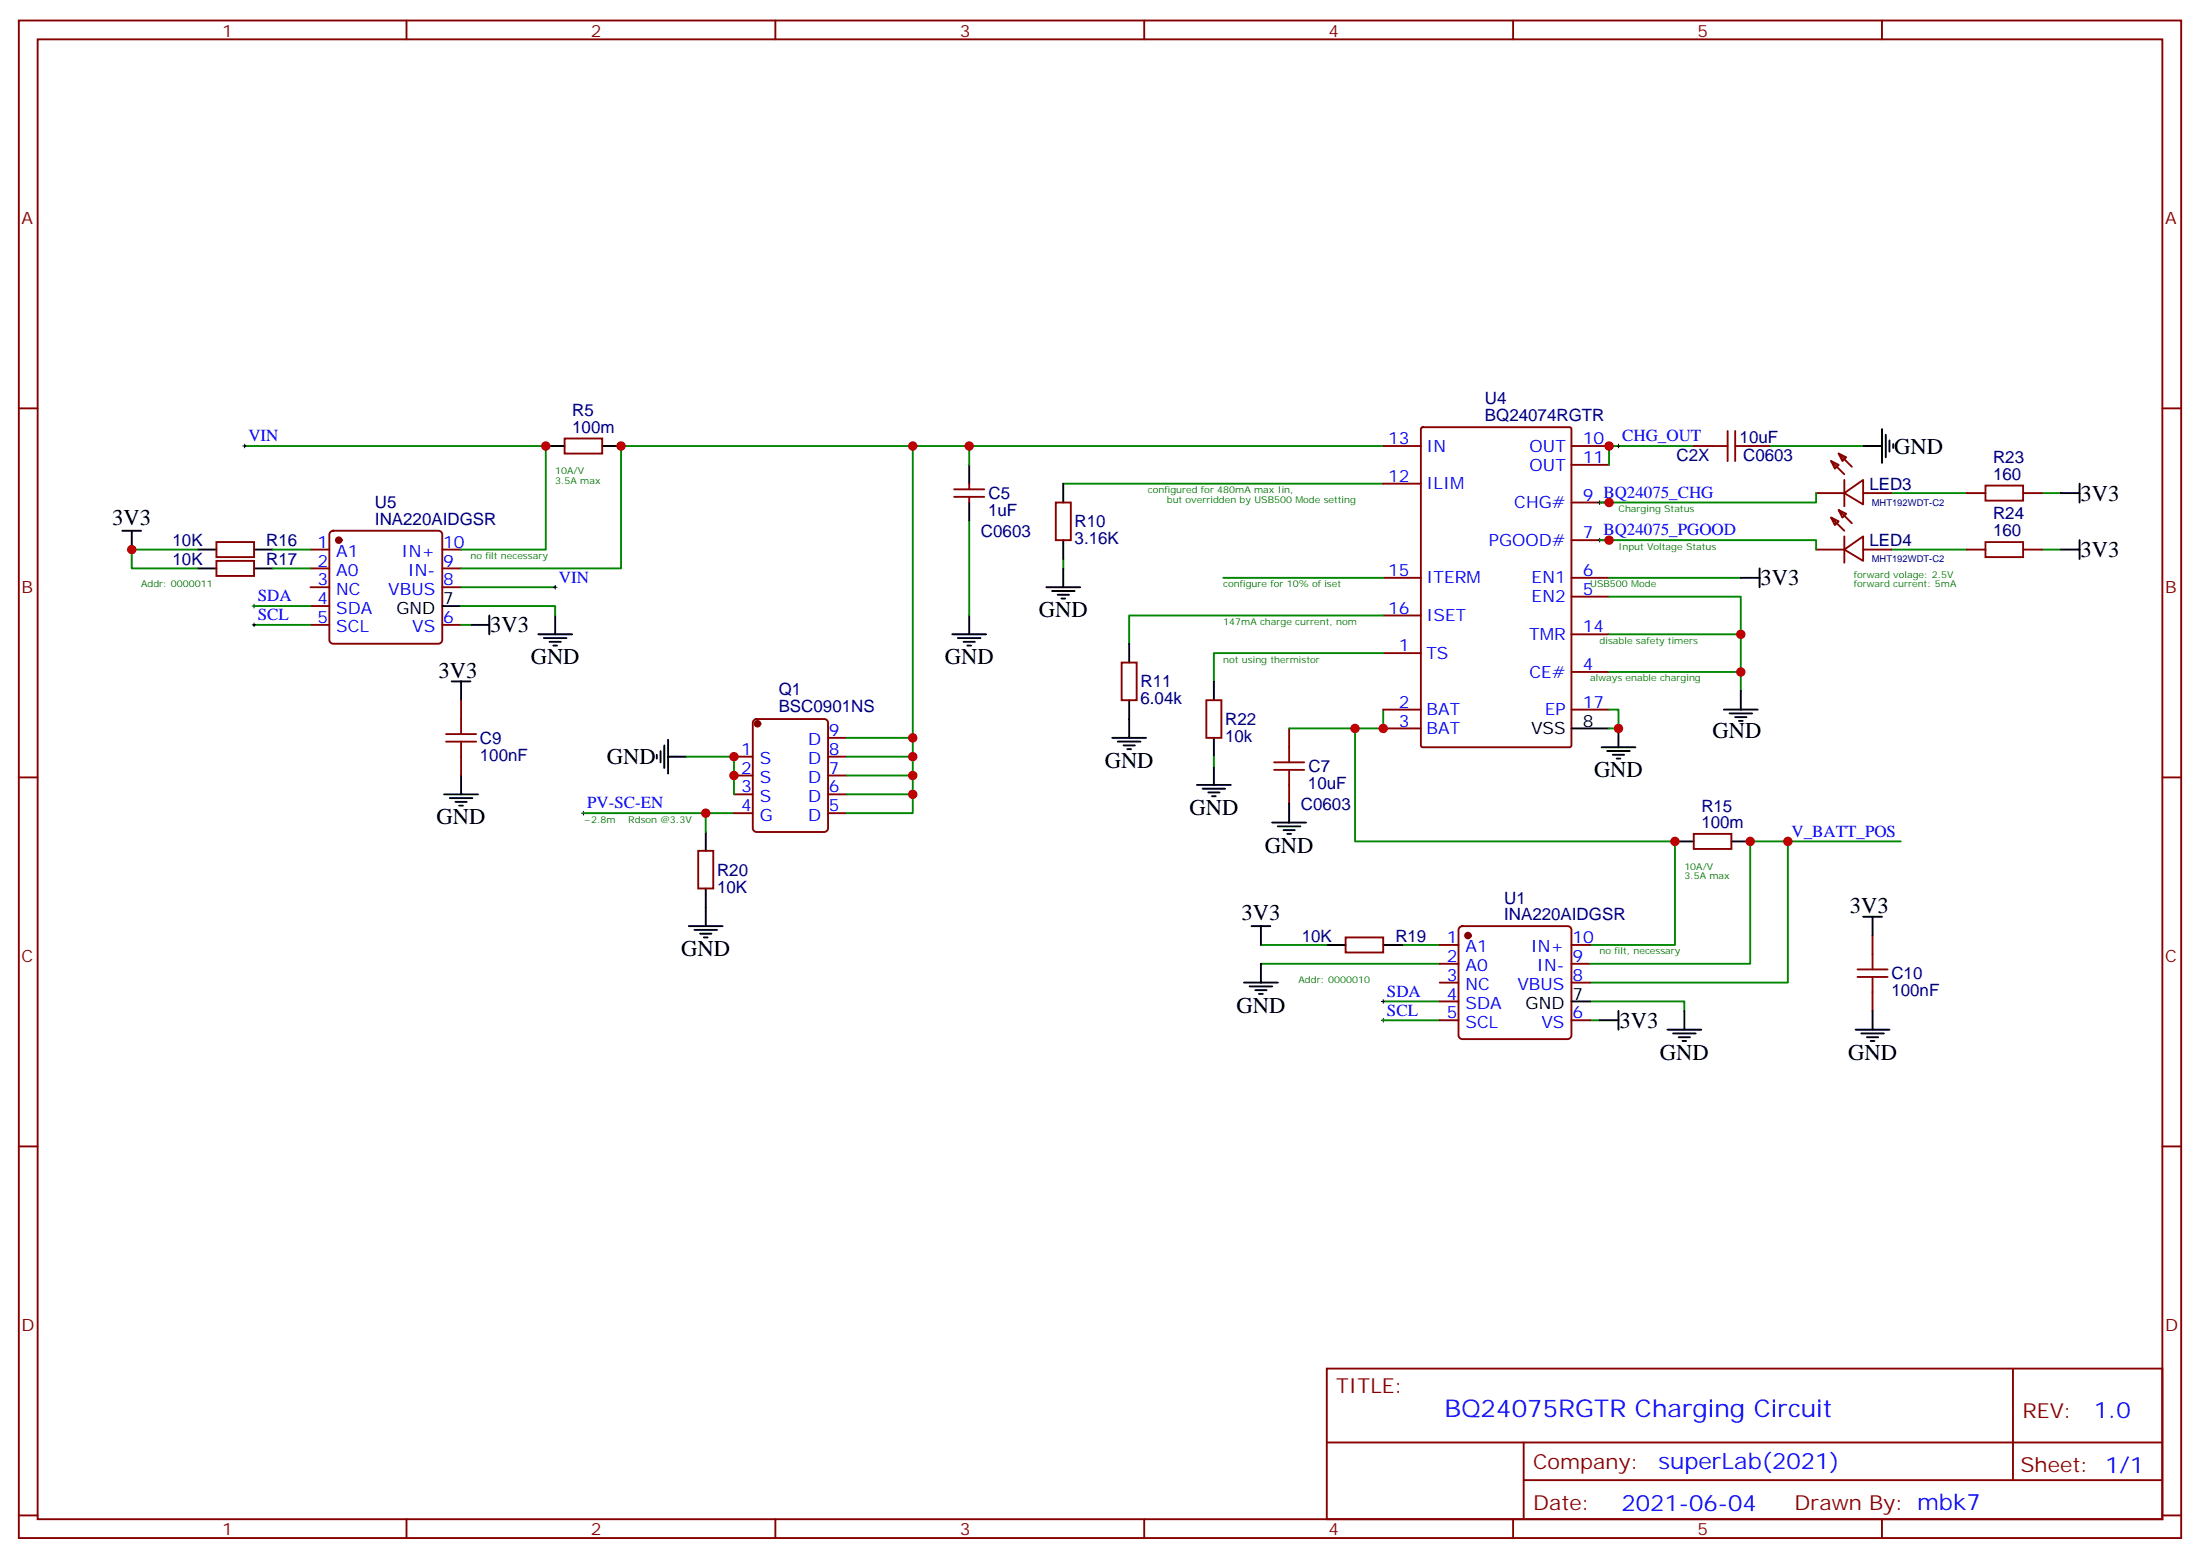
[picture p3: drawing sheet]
<svg xmlns="http://www.w3.org/2000/svg" width="412mm" height="292mm" viewBox="0 0 412 292" stroke-linecap="round" stroke-linejoin="round" font-family="sans-serif">
<g fill="none" stroke="#870000" stroke-width=".35">
<path d="M3.5 3.8h405.4v284.4h-405.4zM7.1 7.4h398.2v277.3h-398.2zM76.2 3.8v3.6M145.3 3.8v3.6M214.5 3.8v3.6M283.6 3.8v3.6M352.8 3.8v3.6M3.5 76.5h3.6M405.3 76.5h3.6M62 99.7l.4-.3h19.8a.71 .71 0 0 1 .7 .8v19.7a.76 .76 0 0 1-.7 .7h-19.8a.76 .76 0 0 1-.7-.7v-19.7zM105.8 82.2h7.1v2.8h-7.1zM178.9 93.1h5.6"/>
<path d="M178.9 91.7h5.6M181.7 90.6v1.1M181.7 93.1v1.1M197.9 94.2h2.8v7h-2.8zM259.3 83.6h7M259.3 90.6h7M266.4 80.2l.3-.2h27.5l.3 .2 .1 59.5-.2 .3h-27.7l-.3-.2zM294.6 94.2h7M294.6 83.6h7M294.6 87.1h7M317.5 83.6h3.5M328.1 83.6h3.5"/>
<path d="M340.4 92.4h5.3M343.3 86.4l1.4 .7-.7 .7zM343.3 97l1.4 .7-.7 .7zM343.3 86.4l2.4 2.5M343.3 97l2.4 2.4M344.7 85l1.4 .7-.7 .7zM344.7 95.6l1.4 .7-.7 .7zM344.7 85l2.4 2.5M344.7 95.6l2.4 2.4M345.7 92.4l3.5-2.5v4.6zM345.7 89.9v5M349.2 92.4h5.3"/>
<path d="M368.7 92.4h3.5M379.2 92.4h3.6M40.6 101.6h7v2.8h-7zM40.6 105.1h7v2.8h-7zM58.2 103h3.5M58.2 106.5h3.5M58.2 110h3.5M58.2 113.6h3.5M58.2 117.1h3.5M82.9 103h3.5M82.9 106.5h3.5M82.9 110h3.5"/>
<path d="M82.9 117.1h3.5M259.3 108.3h7M259.3 115.3h7M294.6 111.8h7M294.6 108.3h7M294.6 101.2h7M294.6 118.9h7M340.4 103h5.3M345.7 103l3.5-2.5v4.6zM345.7 100.5v4.9M349.2 103h5.3M368.7 103h3.5"/>
<path d="M379.2 103h3.6M86.4 131.2v3.5M141.3 134.9l.5-.2h12.7a.71 .71 0 0 1 .7 .7v19.8a.76 .76 0 0 1-.7 .7h-12.7a.76 .76 0 0 1-.7-.7v-19.8zM155.2 138.3h3.5M210.3 124.1h2.8v7.1h-2.8zM226.1 131.2h2.9v7.1h-2.9zM241.7 136.5v3.5M259.3 122.4h7M259.3 133h7M259.3 136.5h7M294.6 133h7M294.6 125.9h7"/>
<path d="M3.5 145.7h3.6M86.4 141.8v3.5M130.9 159.4h2.8v7.1h-2.8zM137.6 141.8h3.5M137.6 145.3h3.5M137.6 148.8h3.5M137.6 152.4h3.5M155.2 141.8h3.5M155.2 145.3h3.5M155.2 148.8h3.5M155.2 152.4h3.5M241.7 147.1v3.5"/>
<path d="M317.5 156.2h7.1v2.9h-7.1zM405.3 145.7h3.6M252.2 175.6h7.1v2.9h-7.1zM269.9 177.1h3.5M273.6 173.7l.5-.2h19.8a.71 .71 0 0 1 .7 .7v19.8a.76 .76 0 0 1-.7 .7h-19.8a.76 .76 0 0 1-.7-.7v-19.8zM294.6 177.1h3.5M351 175.3v3.5M269.9 180.6h3.5M269.9 184.1h3.5M269.9 187.6h3.5M269.9 191.2h3.5M294.6 180.6h3.5"/>
<path d="M294.6 184.1h3.5M294.6 191.2h3.5M351 185.9v3.5M3.5 214.8h3.6M405.3 214.8h3.6M248.7 256.4h156.6v28.3h-156.6zM377.3 256.5v20.8M248.7 270.3h156.5M285.6 277.3h119.6M285.6 270.3v14.1M3.5 284h3.6M76.2 284.7v3.5"/>
<path d="M145.3 284.7v3.5M214.5 284.7v3.5M283.6 284.7v3.5M352.8 284.7v3.5M405.3 284h3.6"/>
</g>
<g fill="none" stroke="#000" stroke-width=".35">
<path d="M22.9 99.4h3.6M24.7 99.4v3.6M102.3 83.6h3.5M112.9 83.6h3.5M181.7 87.1v3.5M181.7 94.2v3.5M199.3 90.6v3.6M349.2 83.6h3.6M352.8 80.4v6.3M353.5 81.5v4.2M354.2 82.5v2.1M354.9 83.2v.7"/>
<path d="M386.3 92.4h3.5M389.8 90.6v3.6M37 103h3.6M37 106.5h3.6M47.6 103h3.6M47.6 106.5h3.6M82.9 113.6h3.5M88.2 117.1h3.5M91.7 115.3v3.6M100.9 118.9h6.3M102 119.6h4.2M104.1 115.3v3.6"/>
<path d="M178.5 118.9h6.4M179.6 119.6h4.2M181.7 115.3v3.6M196.1 110h6.4M197.2 110.7h4.2M198.3 111.4h2.1M199 112.1h.7M199.3 101.2v3.5M199.3 106.5v3.5M326.3 108.3h3.5M329.8 106.5v3.5M386.3 103h3.5"/>
<path d="M389.8 101.2v3.5M84.7 127.7h3.5M86.4 127.7v3.5M103 120.3h2.1M103.7 121h.7M124.5 139.7v4.2M125.2 138.6v6.4M180.6 120.3h2.1M181.3 121h.7M208.5 138.3h6.3M209.5 139h4.3M210.6 139.7h2.1"/>
<path d="M211.7 120.6v3.5M211.7 131.2v7.1M227.5 127.7v3.5M227.5 138.3v3.5M294.6 136.5h7M303.4 136.5v3.5M323.1 133h6.4M324.2 133.7h4.2M325.3 134.4h2.1M326 135.1h.7M326.3 129.4v3.6M83.3 148.8h6.3"/>
<path d="M84.3 149.5h4.2M85.4 150.2h2.1M86.1 151h.7M86.4 145.3v3.5M123.1 141.4v.7M123.8 140.7v2.1M125.2 141.8h3.6M132.3 155.9v3.5M211.3 140.4h.7M224.4 147.1h6.3M225.4 147.8h4.3M226.5 148.5h2.1"/>
<path d="M227.2 149.2h.7M227.5 143.5v3.6M238.5 154.1h6.3M239.5 154.8h4.3M240.6 155.5h2.1M241.3 156.2h.7M241.7 150.6v3.5M300.2 140h6.4M301.3 140.7h4.2M302.3 141.4h2.1M303 142.1h.7M314 157.7h3.5"/>
<path d="M324.6 157.7h3.5M129.1 173.5h6.4M130.2 174.2h4.2M131.2 174.9h2.1M131.9 175.6h.7M132.3 166.5v7M234.6 173.5h3.5M236.4 173.5v3.6M248.7 177.1h3.5M259.3 177.1h3.5M349.2 171.8h3.6M351 171.8v3.5"/>
<path d="M233.2 184.1h6.3M234.2 184.8h4.3M235.3 185.5h2.1M236 186.2h.7M236.4 180.6v3.5M294.6 187.6h3.5M299.9 191.2h3.5M303.4 189.4v3.5M312.6 192.9h6.3M313.6 193.6h4.3M314.7 194.3h2.1M315.4 195.1h.7"/>
<path d="M315.7 189.4v3.5M347.8 192.9h6.4M348.9 193.6h4.2M350 194.3h2.1M350.7 195.1h.7M351 189.4v3.5"/>
</g>
<g fill="none" stroke="#a10000" stroke-width=".35">
<path d="M321 83.6h2.8M323.8 80.8v5.6M325.3 83.6h2.8M325.3 80.8v5.6M372.2 91h7v2.8h-7zM372.2 101.6h7v2.8h-7zM83.6 139h5.7M83.6 137.5h5.7M86.4 134.7v2.8M86.4 139v2.8M238.8 144.3h5.7M238.8 142.8h5.7"/>
<path d="M241.7 140v2.8M241.7 144.3v2.8M351 178.8v2.8M348.2 183.1h5.6M348.2 181.6h5.6M351 183.1v2.8"/>
</g>
<g fill="none" stroke="#008700" stroke-width=".35">
<path d="M45.9 83.6h56.4v19.4h-15.9M171.1 83.6v68.8h-12.4M181.7 83.6h-65.3v22.9h-30M181.7 97.7v17.6M199.3 90.6h60M259.3 83.6h-77.6v3.5M317.5 83.6h-15.9v3.5M331.6 83.6h17.6M340.4 92.4v1.8h-40.5M354.5 92.4h14.2M382.8 92.4h3.5M37 103h-12.3v3.5h12.3"/>
<path d="M47.6 117.1h10.6M47.6 113.6h10.6M51.2 103h7M51.2 106.5h7M86.4 113.6h17.7v1.7M86.4 110h17.7M86.4 117.1h1.8M199.3 104.7v1.8M229.3 108.3h30M259.3 115.3h-47.6v5.3M299.9 101.2h40.5v1.8M301.6 111.8h24.7v17.6"/>
<path d="M301.6 108.3h24.7M301.6 118.9h24.7M354.5 103h14.2M382.8 103h3.5M158.7 138.3h12.4M254 136.5v21.2h60v19.4h-15.9M259.3 133v3.5h-17.6M259.3 122.4h-31.8v5.3M301.6 133h1.8v3.5h-1.8M301.6 125.9h24.7M109.4 152.4h22.9M128.8 141.8h8.8v7"/>
<path d="M137.6 152.4h-5.3v3.5M158.7 148.8h12.4M158.7 145.3h12.4M158.7 141.8h12.4M227.5 141.8v1.7M335.1 157.7v26.4h-37M356.3 157.7h-28.2v22.9h-30M236.4 177.1h12.3M262.8 177.1h7.1M236.4 180.6h33.5M259.3 191.2h10.6M259.3 187.6h10.6"/>
<path d="M298.1 187.6h17.6v1.8M298.1 191.2h1.8"/>
</g>
<g fill="#870000" stroke="#870000" stroke-width=".35">
<circle cx="63.5" cy="101.2" r=".53"/>
<circle cx="142" cy="135.6" r=".53"/>
<circle cx="275.2" cy="175.3" r=".53"/>
</g>
<g fill="none" stroke="#000" stroke-width=".19">
<path d="M45.5 83.6h.7M45.9 83.2v.7M299.5 94.2h.7M299.9 93.8v.7M303 83.6h.7M303.4 83.2v.7M47.3 113.6h.7M47.3 117.1h.7M47.6 113.2v.7M47.6 116.7v.7M103.7 110h.7M104.1 109.7v.7"/>
<path d="M299.5 101.2h.7M299.9 100.9v.7M109 152.4h.7M109.4 152v.7M334.8 157.7h.7M335.1 157.3v.7M258.9 191.2h.7M258.9 187.6h.7M259.3 187.3v.7M259.3 190.8v.7"/>
</g>
<g fill="#c00">
<circle cx="181.7" cy="83.6" r=".88"/>
<circle cx="137.6" cy="145.3" r=".88"/>
<circle cx="137.6" cy="141.8" r=".88"/>
<circle cx="171.1" cy="83.6" r=".88"/>
<circle cx="171.1" cy="148.8" r=".88"/>
<circle cx="171.1" cy="145.3" r=".88"/>
<circle cx="171.1" cy="141.8" r=".88"/>
<circle cx="171.1" cy="138.3" r=".88"/>
<circle cx="116.4" cy="83.6" r=".88"/>
<circle cx="102.3" cy="83.6" r=".88"/>
<circle cx="132.3" cy="152.4" r=".88"/>
<circle cx="314" cy="157.7" r=".88"/>
<circle cx="328.1" cy="157.7" r=".88"/>
<circle cx="254" cy="136.5" r=".88"/>
<circle cx="335.1" cy="157.7" r=".88"/>
<circle cx="303.4" cy="136.5" r=".88"/>
<circle cx="24.7" cy="103" r=".88"/>
<circle cx="326.3" cy="125.9" r=".88"/>
<circle cx="326.3" cy="118.9" r=".88"/>
<circle cx="301.6" cy="101.2" r=".88"/>
<circle cx="301.6" cy="94.2" r=".88"/>
<circle cx="301.6" cy="83.6" r=".88"/>
<circle cx="259.3" cy="136.5" r=".88"/>
</g>
<text font-size="4.6" fill="#00f" x="270.8" y="265.5">BQ24075RGTR Charging Circuit</text>
<g font-size="4.2">
<text x="355.1" y="85">GND</text>
<text x="390" y="93.8">3V3</text>
<text x="21.1" y="98.3">3V3</text>
<text x="390" y="104.4">3V3</text>
<text x="330" y="109.7">3V3</text>
<text x="91.9" y="118.5">3V3</text>
<text x="194.7" y="115.7">GND</text>
<text x="99.5" y="124.5">GND</text>
<text x="177.1" y="124.5">GND</text>
<text x="82.2" y="127">3V3</text>
<text x="113.8" y="143.2">GND</text>
<text x="207.1" y="143.9">GND</text>
<text x="321" y="138.3">GND</text>
<text x="298.8" y="145.7">GND</text>
<text x="81.8" y="154.5">GND</text>
<text x="223" y="152.7">GND</text>
<text x="237.1" y="159.8">GND</text>
<text x="232.7" y="172.4">3V3</text>
<text x="346.8" y="171.1">3V3</text>
<text x="127.7" y="179.2">GND</text>
<text x="231.8" y="189.8">GND</text>
<text x="303.6" y="192.6">3V3</text>
<text x="311.1" y="198.6">GND</text>
<text x="346.4" y="198.6">GND</text>
</g>
<g font-size="4.2" fill="#00f">
<text x="392.5" y="265.7">1.0</text>
<text x="310.9" y="275.3">superLab(2021)</text>
<text x="304" y="283.1">2021-06-04</text>
</g>
<g font-size="3.9" fill="#800">
<text x="250.5" y="261">TITLE:</text>
<text x="379.1" y="265.7">REV:</text>
<text x="287.4" y="275.2">Company:</text>
<text x="378.7" y="275.8">Sheet: 1/1</text>
<text x="287.4" y="282.9">Date:</text>
<text x="336.4" y="283">Drawn By: mbk7</text>
</g>
<g font-size="3.2" fill="#800">
<text x="41.6" y="6.8">1</text>
<text x="110.8" y="6.8">2</text>
<text x="179.9" y="6.8">3</text>
<text x="249.1" y="6.8">4</text>
<text x="318.2" y="6.8">5</text>
<text x="4.1" y="41.9">A</text>
<text x="405.9" y="41.9">A</text>
<text x="4.1" y="111.1">B</text>
<text x="405.9" y="111.1">B</text>
<text x="4.1" y="180.2">C</text>
<text x="405.9" y="180.2">C</text>
<text x="4.1" y="249.4">D</text>
<text x="405.9" y="249.4">D</text>
<text x="41.6" y="287.7">1</text>
<text x="110.8" y="287.7">2</text>
<text x="179.9" y="287.7">3</text>
<text x="249.1" y="287.7">4</text>
<text x="318.2" y="287.7">5</text>
</g>
<g font-size="3.2" fill="#000080">
<text x="107.3" y="78">R5</text>
<text x="278.4" y="75.6">U4</text>
<text x="107.3" y="81.1">100m</text>
<text x="278.4" y="78.8">BQ24074RGTR</text>
<text x="326.1" y="82.9">10uF</text>
<text x="314.3" y="86.5">C2X</text>
<text x="326.8" y="86.5">C0603</text>
<text x="373.6" y="89.9">160</text>
<text x="373.6" y="86.7">R23</text>
<text x="70.3" y="95.2">U5</text>
<text x="185.3" y="93.5">C5</text>
<text x="350.4" y="91.8">LED3</text>
<text x="70.3" y="98.4">INA220AIDGSR</text>
<text x="183.9" y="100.6">C0603</text>
<text x="185.2" y="96.7">1uF</text>
<text x="201.4" y="98.8">R10</text>
<text x="373.6" y="100.5">160</text>
<text x="373.6" y="97.3">R24</text>
<text x="32.3" y="102.4">10K</text>
<text x="32.3" y="105.9">10K</text>
<text x="49.9" y="102.4">R16</text>
<text x="49.9" y="105.9">R17</text>
<text x="201.4" y="102">3.16K</text>
<text x="350.4" y="102.3">LED4</text>
<text x="146" y="130.3">Q1</text>
<text x="213.8" y="132">6.04k</text>
<text x="213.8" y="128.8">R11</text>
<text x="146" y="133.5">BSC0901NS</text>
<text x="229.7" y="135.9">R22</text>
<text x="90" y="142.6">100nF</text>
<text x="90" y="139.4">C9</text>
<text x="229.7" y="139.1">10k</text>
<text x="245.2" y="147.9">10uF</text>
<text x="245.3" y="144.7">C7</text>
<text x="243.9" y="151.7">C0603</text>
<text x="318.9" y="155.2">100m</text>
<text x="318.9" y="152.1">R15</text>
<text x="134.4" y="167.3">10K</text>
<text x="134.4" y="164.1">R20</text>
<text x="282" y="172.5">INA220AIDGSR</text>
<text x="282" y="169.3">U1</text>
<text x="244" y="176.4">10K</text>
<text x="261.6" y="176.4">R19</text>
<text x="354.5" y="183.5">C10</text>
<text x="354.5" y="186.7">100nF</text>
</g>
<g font-size="3.2" fill="#00f">
<text x="46.6" y="82.7">VIN</text>
<text x="260.2" y="83.2">13</text>
<text x="296.7" y="83.2">10</text>
<text x="304.1" y="82.7">CHG_OUT</text>
<text x="267.4" y="84.6">IN</text>
<text x="286.7" y="84.6">OUT</text>
<text x="286.7" y="88.2">OUT</text>
<text x="296.7" y="86.7">11</text>
<text x="260.2" y="90.3">12</text>
<text x="267.4" y="91.7">ILIM</text>
<text x="283.9" y="95.2">CHG#</text>
<text x="296.7" y="93.8">9 BQ24075_CHG</text>
<text x="296.7" y="100.9">7 BQ24075_PGOOD</text>
<text x="59.5" y="102.6">1</text>
<text x="59.5" y="106.2">2</text>
<text x="63" y="104.4">A1</text>
<text x="63" y="107.9">A0</text>
<text x="75.3" y="104.4">IN+</text>
<text x="76.4" y="107.9">IN-</text>
<text x="83.1" y="106.2">9</text>
<text x="83.1" y="102.6">10</text>
<text x="260.2" y="107.9">15</text>
<text x="279.1" y="102.3">PGOOD#</text>
<text x="296.7" y="107.9">6</text>
<text x="48.3" y="112.7">SDA</text>
<text x="59.5" y="109.7">3</text>
<text x="59.5" y="113.2">4</text>
<text x="63" y="111.4">NC</text>
<text x="72.8" y="111.4">VBUS</text>
<text x="83.1" y="109.7">8</text>
<text x="104.8" y="109.1">VIN</text>
<text x="267.4" y="109.3">ITERM</text>
<text x="287.1" y="112.9">EN2</text>
<text x="287.1" y="109.3">EN1</text>
<text x="296.7" y="111.4">5</text>
<text x="48.3" y="116.2">SCL</text>
<text x="59.5" y="116.7">5</text>
<text x="63" y="115">SDA</text>
<text x="63" y="118.5">SCL</text>
<text x="77.3" y="118.5">VS</text>
<text x="83.1" y="116.7">6</text>
<text x="260.2" y="115">16</text>
<text x="267.4" y="116.4">ISET</text>
<text x="286.7" y="119.9">TMR</text>
<text x="296.7" y="118.5">14</text>
<text x="262.2" y="122">1</text>
<text x="267.4" y="123.4">TS</text>
<text x="296.7" y="125.6">4</text>
<text x="286.7" y="127">CE#</text>
<text x="155.4" y="137.9">9</text>
<text x="262.2" y="132.6">2</text>
<text x="262.2" y="136.1">3</text>
<text x="267.4" y="134">BAT</text>
<text x="267.4" y="137.5">BAT</text>
<text x="289.6" y="134">EP</text>
<text x="296.7" y="132.6">17</text>
<text x="138.9" y="141.4">1</text>
<text x="142.4" y="143.2">S</text>
<text x="151.5" y="143.2">D</text>
<text x="151.5" y="139.7">D</text>
<text x="155.4" y="141.4">8</text>
<text x="138.9" y="145">2</text>
<text x="138.9" y="148.5">3</text>
<text x="142.4" y="146.7">S</text>
<text x="151.5" y="146.7">D</text>
<text x="155.4" y="148.5">6</text>
<text x="155.4" y="145">7</text>
<text x="110.1" y="151.5">PV-SC-EN</text>
<text x="138.9" y="152">4</text>
<text x="142.4" y="150.2">S</text>
<text x="142.4" y="153.8">G</text>
<text x="151.5" y="153.8">D</text>
<text x="151.5" y="150.2">D</text>
<text x="155.4" y="152">5</text>
<text x="335.8" y="156.8">V_BATT_POS</text>
<text x="271.2" y="176.7">1</text>
<text x="274.7" y="178.5">A1</text>
<text x="287" y="178.5">IN+</text>
<text x="294.7" y="176.7">10</text>
<text x="271.2" y="180.2">2</text>
<text x="271.2" y="183.8">3</text>
<text x="274.7" y="182">A0</text>
<text x="274.7" y="185.5">NC</text>
<text x="284.4" y="185.5">VBUS</text>
<text x="288.1" y="182">IN-</text>
<text x="294.7" y="183.8">8</text>
<text x="294.7" y="180.2">9</text>
<text x="260" y="190.3">SCL</text>
<text x="260" y="186.8">SDA</text>
<text x="271.2" y="187.3">4</text>
<text x="271.2" y="190.8">5</text>
<text x="274.7" y="189.1">SDA</text>
<text x="294.7" y="190.8">6</text>
<text x="274.7" y="192.6">SCL</text>
<text x="288.9" y="192.6">VS</text>
</g>
<g font-size="3.2">
<text x="83.1" y="113.2">7</text>
<text x="74.3" y="115">GND</text>
<text x="287" y="137.5">VSS</text>
<text x="296.7" y="136.1">8</text>
<text x="286" y="189.1">GND</text>
<text x="294.7" y="187.3">7</text>
</g>
<g font-size="1.8" fill="#060">
<text x="104.1" y="88.9">10A/V</text>
<text x="104.1" y="90.6">3.5A max</text>
<text x="215.2" y="92.4">configured for 480mA max Iin,</text>
<text x="218.7" y="94.2">but overridden by USB500 Mode setting</text>
<text x="303.4" y="95.9">Charging Status</text>
<text x="88.2" y="104.7">no filt necessary</text>
<text x="303.4" y="103">Input Voltage Status</text>
<text x="26.5" y="110">Addr: 0000011</text>
<text x="229.3" y="110">configure for 10% of iset</text>
<text x="298.1" y="110">USB500 Mode</text>
<text x="347.5" y="108.3">forward volage: 2.5V</text>
<text x="347.5" y="110">forward current: 5mA</text>
<text x="229.3" y="117.1">147mA charge current, nom</text>
<text x="229.3" y="124.1">not using thermistor</text>
<text x="299.9" y="120.6">disable safety timers</text>
<text x="298.1" y="127.7">always enable charging</text>
<text x="109.4" y="154.1">~2.8m</text>
<text x="117.8" y="154.1">Rdson @3.3V</text>
<text x="315.7" y="164.7">3.5A max</text>
<text x="315.7" y="162.9">10A/V</text>
<text x="299.9" y="178.8">no filt, necessary</text>
<text x="243.4" y="184.1">Addr: 0000010</text>
</g>
<g font-size="1.8" fill="#000080">
<text x="350.9" y="94.8">MHT192WDT-C2</text>
<text x="350.9" y="105.4">MHT192WDT-C2</text>
</g>
</svg>
